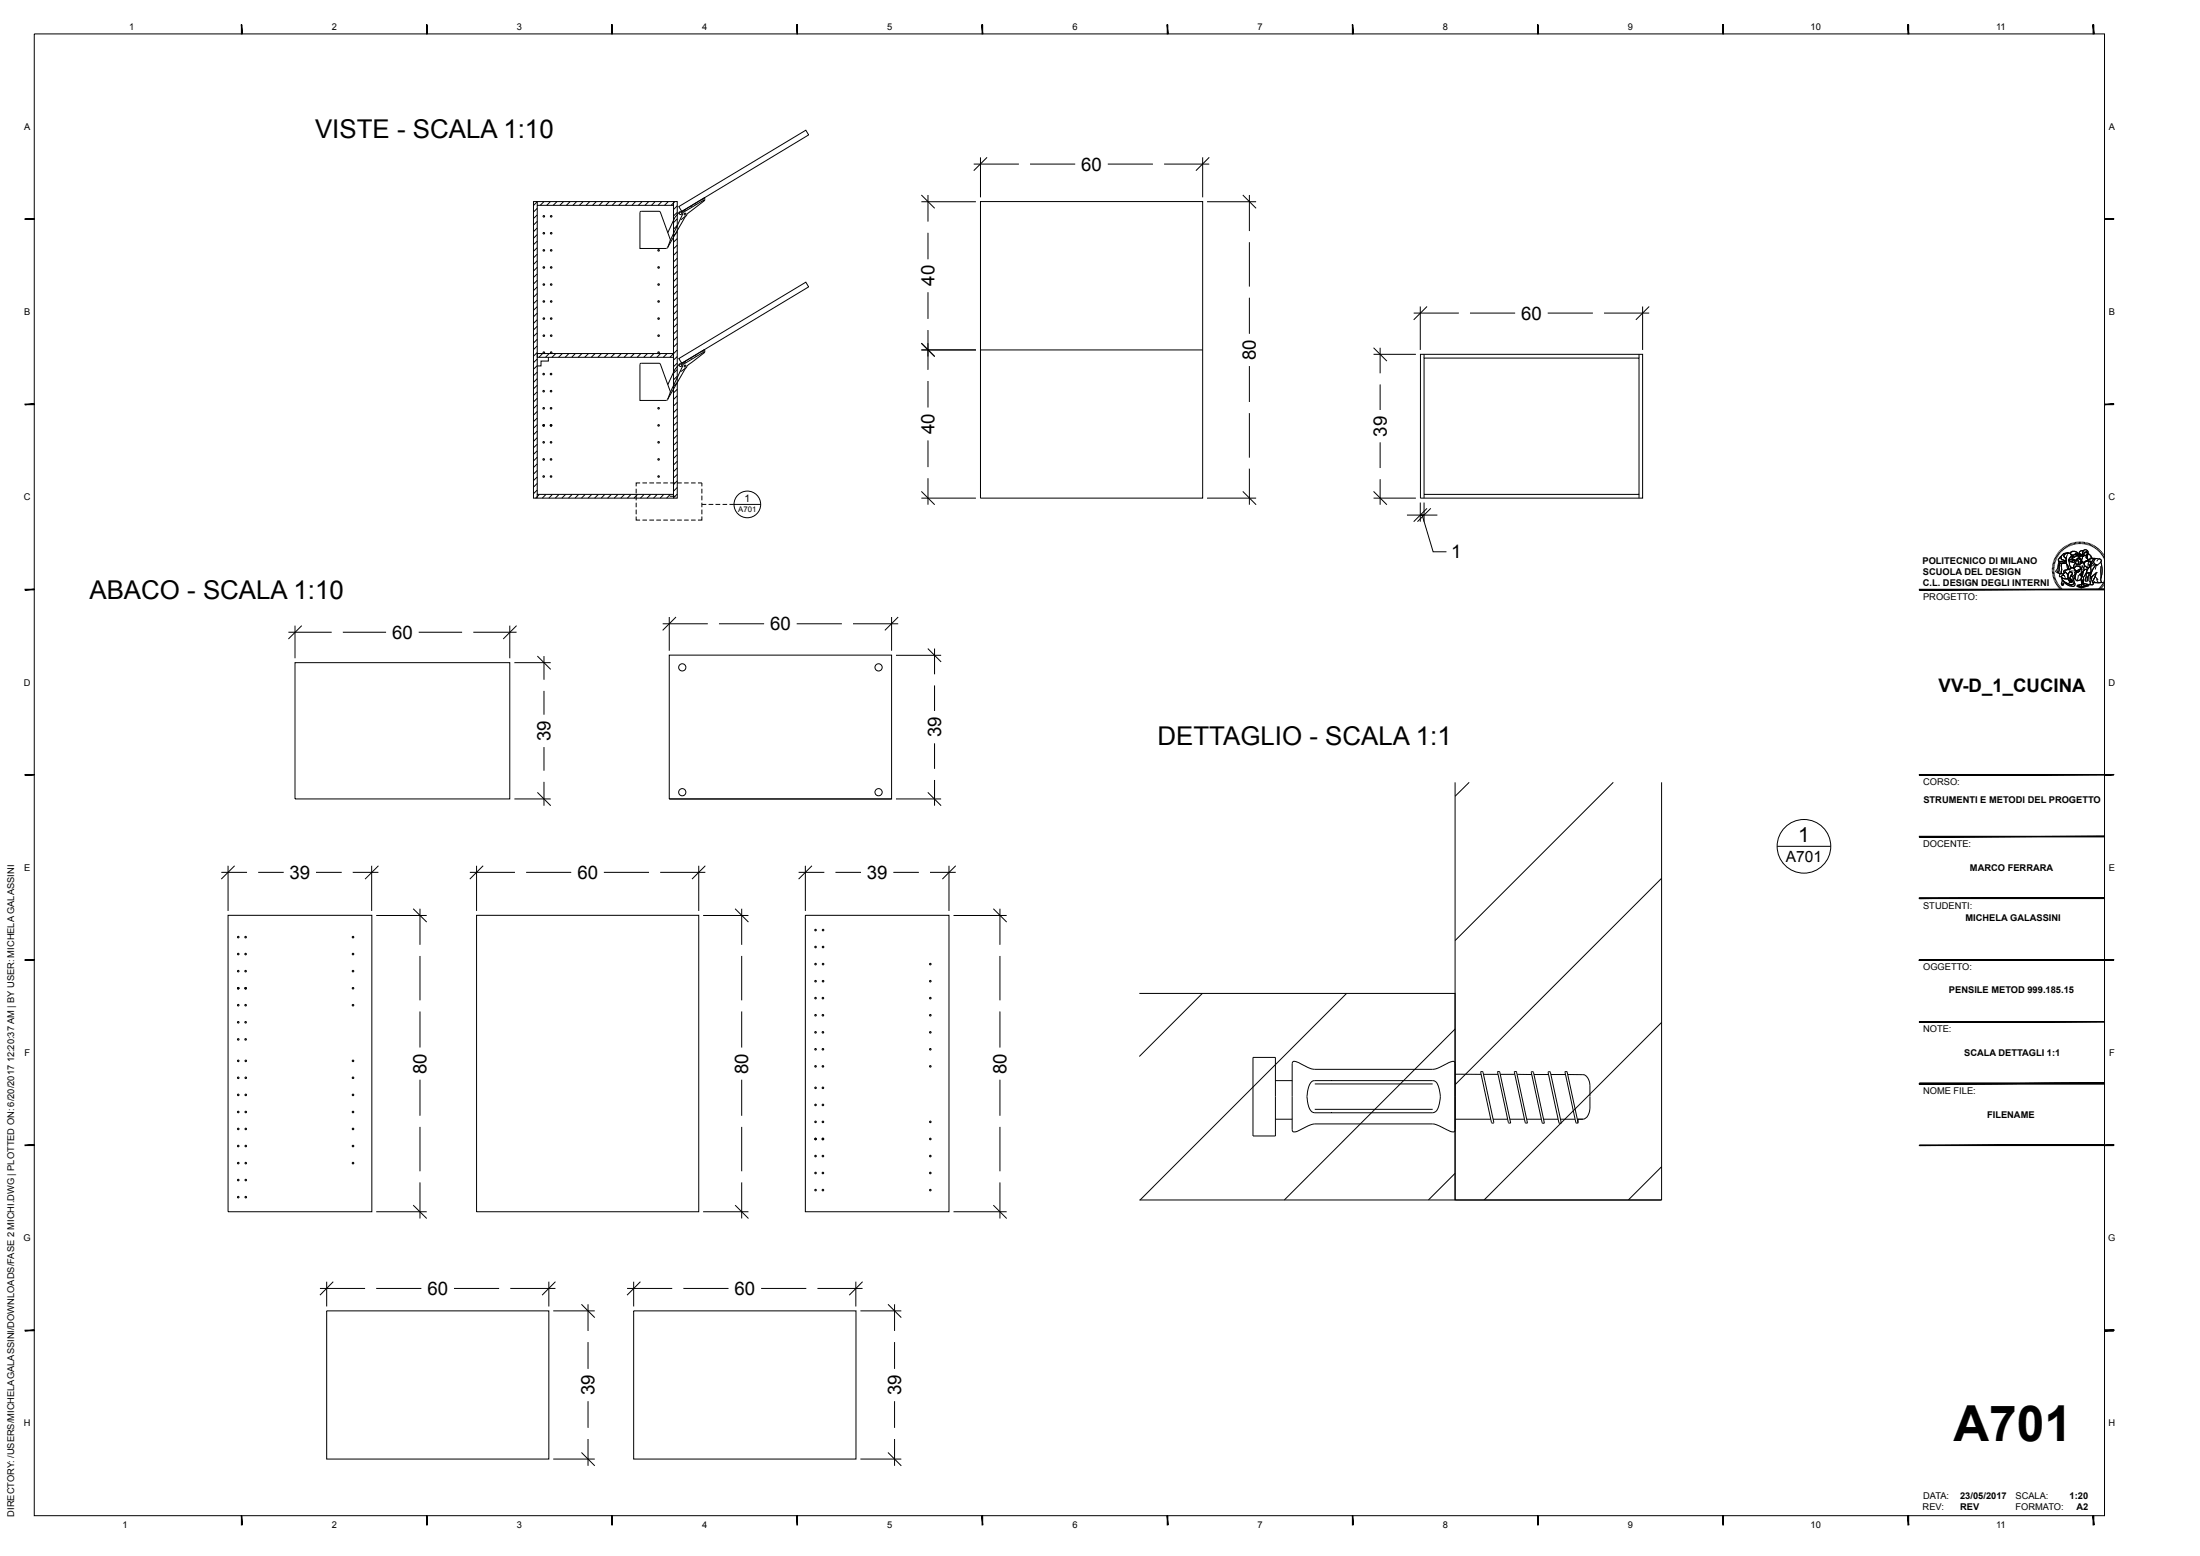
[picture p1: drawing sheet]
<svg xmlns="http://www.w3.org/2000/svg" width="594mm" height="420mm" viewBox="0 0 594 420" stroke-linecap="round" stroke-linejoin="round" font-family="sans-serif">
<g fill="none" stroke="#000" stroke-width=".27">
<path d="M9.2 9.2h559v399.9h-559zM144 54.4h38.9v80.1h-38.9zM145.1 55.4h36.7v78h-36.7zM145.1 56.2l-1.1 1M145.1 58l-1.1 1M145.1 59.7l-1.1 1.1M145.1 54.4v1M145.1 54.4l-1.1 1.1M146.9 54.4l-1 1M148.6 54.4l-1 1M150.4 54.4l-1 1M152.2 54.4l-1 1"/>
<path d="M153.9 54.4l-1 1M155.7 54.4l-1 1M157.5 54.4l-1.1 1M159.2 54.4l-1 1M161 54.4l-1 1M162.8 54.4l-1 1M164.5 54.4l-.9 1M166.3 54.4l-1 1M168.1 54.4l-1 1M169.8 54.4l-1 1M171.6 54.4l-1 1M173.4 54.4l-1 1"/>
<path d="M175.2 54.4l-1.1 1M176.9 54.4l-1 1M178.7 54.4l-1 1M180.4 54.4l-1 1M181.8 54.4v1M182.2 54.4l-1 1M182.9 55.6l-1.1 1M182.9 57.3l-1.1 1M182.9 59.1l-1.1 1M183.3 55.8l34.3-20.7 .7 1.3-34.2 20.7zM183.5 57.1l-1.3 1.6-1.9 4.1M183.8 59.2l1.3-.9-4.8 8.5"/>
<path d="M184.2 57.2l.1 .6-3.3 7.2M185.4 57.9l-.3 .5M190.2 53.4l.1 .5M190.2 53.4l-6.1 3.7h-.5M190.3 53.9l-5.7 3.4-.2-.2-.1 .1M190.3 53.9l-4.9 4M248.8 54.5h14.7M248.8 52.6l3.6 3.6M250.5 52.6v7.2M262.9 44.3h12.2M264.7 54.4h60v80.1h-60zM264.7 42.5v10.8"/>
<path d="M266.5 42.5l-3.6 3.6M278.1 44.3h12.2M299.1 44.3h12.2M314.3 44.3h12.2M324.7 42.5v10.8M325.9 54.5h13.3M326.5 42.5l-3.6 3.6M335.6 52.6l3.6 3.6M337.3 52.6v9.8M145.1 61.5l-1.1 1M145.1 63.3l-1.1 1M145.1 65.1l-1.1 1"/>
<path d="M145.1 66.9l-1.1 .9M145.1 68.6l-1.1 1M145.1 70.4l-1.1 1M145.1 72.1l-1.1 1.1M145.1 73.9l-1.1 1M145.1 75.7l-1.1 1M145.1 77.4l-1.1 1.1M145.1 79.2l-1.1 1M180.3 66.8l-.4 .2M181 64.7v.1M181 64.7l-2.9-7.6-5-.1-.3 .2v9.9h7.1M181 64.8l-.7 2"/>
<path d="M182.9 60.8l-1.1 1.1M182.9 62.6l-1.1 1M182.9 64.4l-1.1 1M182.9 66.2l-1.1 1M182.9 67.9l-1.1 1M182.9 69.7l-1.1 1M182.9 71.5l-1.1 1M182.9 73.2l-1.1 1M182.9 75l-1.1 1M182.9 76.8l-1.1 1M182.9 78.5l-1.1 1.1M250.5 62.8v7.2"/>
<path d="M250.5 78.9v7.2M337.3 65.4v12M145.1 95.4h36.7v1h-36.7zM145.1 81l-1.1 1M145.1 82.8l-1.1 .9M145.1 84.5l-1.1 1M145.1 86.3l-1.1 1M145.1 88.1l-1.1 1M145.1 89.8l-1.1 1M145.1 91.6l-1.1 1M145.1 93.4l-1.1 1M145.1 95.1l-1.1 1"/>
<path d="M145.1 96.9l-1.1 1M145.1 98.7l-1.1 1M146.5 95.4l-1 1M148.1 96.4v1.1h-2v1.3h-1M148.3 95.4l-1 1M150.1 95.4l-1.1 1M151.8 95.4l-1 1M153.6 95.4l-1 1M155.3 95.4l-.9 1M157.1 95.4l-1 1M158.9 95.4l-1 1M160.7 95.4l-1 1"/>
<path d="M162.4 95.4l-1 1M164.2 95.4l-1 1M166 95.4l-1 1M167.7 95.4l-1 1M169.5 95.4l-1 1M171.3 95.4l-1.1 1M173 95.4l-1 1M174.8 95.4l-1 1M176.6 95.4l-1 1M178.3 95.4l-.9 1M180.1 95.4l-1 1M182.9 94.5l-2 1.9"/>
<path d="M182.9 80.3l-1.1 1M182.9 82.1l-1.1 1M182.9 83.8l-1.1 1M182.9 85.6l-1.1 1M182.9 87.4l-1.1 1M182.9 89.2l-1.1 .9M182.9 90.9l-1.1 1M182.9 92.7l-1.1 1M182.9 96.2l-1.1 1M182.9 98l-1.1 1M182.9 99.7l-1.1 1.1M183.3 96.8l34.3-20.6 .7 1.2-34.2 20.7z"/>
<path d="M183.5 98.1l-1.3 1.6-1.9 4.1M184.2 98.2l.1 .7-3.3 7.1M184.4 98.1l-.1 .1M185.1 99.4l-1.1 .8-.3-.1M185.1 99.4l-4.8 8.3M185.4 98.9l-.3 .5M190.2 94.4l.1 .5M190.2 94.4l-6.1 3.7-.5 .1M190.3 94.9l-5.7 3.4-.2-.2M190.3 94.9l-4.9 4M248.8 94.5h14.7M248.8 92.6l3.6 3.6"/>
<path d="M250.5 89.1v10.7M264.7 94.5h60M337.3 80.4v9.7M337.3 98.8v9.7M370.9 95.6h11.4M370.9 93.9l3.6 3.6M372.6 93.9v6.9M381.7 84.5h12.2M383.5 82.7v11.8M383.5 95.6h60v38.9h-60zM384.5 96.7h58v36.7h-58zM384.5 95.6v1.1"/>
<path d="M385.3 82.7l-3.6 3.6M396.9 84.5h12.2M417.9 84.5h12.2M433.1 84.5h12.2M442.5 95.6v1.1M443.5 82.7v11.8M445.3 82.7l-3.6 3.6M145.1 100.4l-1.1 1M145.1 102.2l-1.1 1M145.1 104l-1.1 1M145.1 105.8l-1.1 .9M145.1 107.5l-1.1 1"/>
<path d="M145.1 109.3l-1.1 1M145.1 111.1l-1.1 1M145.1 112.8l-1.1 1M145.1 114.6l-1.1 1M145.1 116.3l-1.1 1.1M145.1 118.1l-1.1 1M145.1 119.9l-1.1 1M180.3 107.8l-.4 .3h-7.1v-9.7l.2-.3h4.9l.4 .2 2.7 7.4-.7 2.1M182.9 101.5l-1.1 1M182.9 103.3l-1.1 1M182.9 105.1l-1.1 1M182.9 106.8l-1.1 1"/>
<path d="M182.9 108.6l-1.1 1M182.9 110.4l-1.1 1M182.9 112.2l-1.1 .9M182.9 113.9l-1.1 1M182.9 115.7l-1.1 1M182.9 117.4l-1.1 1.1M182.9 119.2l-1.1 1M250.5 102.8v7.2M250.5 118.9v7.2M337.3 111.5v12M372.6 103.8v6.9M372.6 119.4v6.9"/>
<path d="M145.1 121.7l-1.1 1M145.1 123.4l-1.1 1M145.1 125.2l-1.1 1M145.1 127l-1.1 1M145.1 128.7l-1.1 1M145.1 130.5l-1.1 1M145.1 132.3l-1.1 1M145.1 133.4v1.1M145.6 133.4l-1 1.1M147.4 133.4l-1 1.1M149.2 133.4l-1 1.1M150.9 133.4l-1 1.1"/>
<path d="M152.7 133.4l-1 1.1M154.5 133.4l-1 1.1M156.2 133.4l-.9 1.1M158 133.4l-1 1.1M159.8 133.4l-1 1.1M161.6 133.4l-1.1 1.1M163.3 133.4l-1 1.1M165.1 133.4l-1 1.1M166.9 133.4l-1.1 1.1M168.6 133.4l-1 1.1M170.4 133.4l-1 1.1M171.8 139.4v1h1"/>
<path d="M171.8 131.9v1.3M171.8 133.8v1.3M171.8 135.7v1.2M171.8 137.6v1.2M172.1 133.4l-.9 1.1M172.8 130.4h-1v.9M173.5 130.4h1.2M173.9 133.4l-1 1.1M175.3 130.4h1.3M175.7 133.4l-1 1.1M177.2 130.4h1.3M177.4 133.4l-.9 1.1"/>
<path d="M179.1 130.4h1.2M179.2 133.4l-1 1.1M180.9 134h1.5M181 130.4h1.2M181 133.4l-1 1.1M181.8 133.4v1.1M182.8 130.4h1.3M182.9 121l-1.1 1M182.9 122.7l-1.1 1.1M182.9 124.5l-1.1 1M182.9 126.3l-1.1 1M182.9 128.1l-1.1 .9"/>
<path d="M182.9 129.8l-1.1 1M182.9 131.6l-1.1 1M182.9 133.4l-1.1 1.1M184.7 130.4h1.2M186.6 130.4h1.2M188.4 130.4h1.1v.9M189.5 139.4v1h-1.1M189.5 131.9v1.3M189.5 133.8v1.3M189.5 135.7v1.2M189.5 137.6v1.2M189.5 136.2h1.2"/>
<path d="M191.3 136.2h1.3M193.2 136.2h1.3M195.1 136.2h1.2M197 136.2h8.4M248.8 134.5h14.7M248.8 132.6l3.6 3.6M250.5 129.1v7.1M325.9 134.5h13.3M335.6 132.6l3.6 3.6M337.3 126.5v9.7M370.9 134.5h11.4M370.9 132.6l3.6 3.6"/>
<path d="M372.6 129.3v6.9M379.9 139h3.6M383.5 139h1h-1M383.5 135.6v5.2M384 139l2.9 9.9h3.6M384.5 133.4v1.1M384.5 135.6v5.2M384.5 139h3.6M385.3 137.2l-3.6 3.6M386.3 137.2l-3.6 3.6M442.5 133.4v1.1M173.5 140.4h1.2"/>
<path d="M175.3 140.4h1.3M177.2 140.4h1.3M179.1 140.4h1.2M181 140.4h1.2M182.8 140.4h1.3M184.7 140.4h1.2M186.6 140.4h1.2M554 153.5h.7M554 153.8h.7M554 153.1l.7 .1M554.1 152.7l.7 .1M554.1 152.4l.7 .1"/>
<path d="M554.2 152l.7 .2M554.3 151.7l.7 .2M554.4 151.4l.7 .2M554.5 151l.7 .3M554.7 150.7l.6 .3M554.7 154.1l-.7 .1M554.7 154.5h-.7M554.8 154.8l-.7 .1M554.8 155.1l-.7 .1M554.8 150.4l.6 .3M554.9 155.4l-.7 .2M554.9 155.8l-.6 .1"/>
<path d="M555 150l.6 .4M555.1 156.1l-.7 .2M555.1 156.3l-.6 .3M555.2 149.7l.6 .4M555.3 156.6l-.6 .3M555.4 149.4l.5 .4M555.4 156.9l-.6 .4M555.6 157.2l-.6 .4M555.6 149.2l.5 .4M555.7 157.5l-.6 .4M555.8 148.9l.5 .4M555.9 151.4l.7 .1a.88 .88 0 0 0 1.2-.1v.6a1.48 1.48 0 0 1-1.9-.4z"/>
<path d="M555.9 151.4l.1 .5M555.9 157.8l-.6 .4M556.1 151.9l-.3 .8-.2 1.3-.3 .5 .4 .2M556.1 148.6l.4 .5M556.1 158l-.5 .5M556.2 150.5l.3-.3a.74 .74 0 0 0 .1 .8 .74 .74 0 0 0 .7 .3l.5 .1a.78 .78 0 0 1-1.2 .1l-.4 .1a.42 .42 0 0 1-.4-.3 .42 .42 0 0 1 .2-.5zM556.3 152h.5l-.3 .7 .2 1.1-.1 1h-.2a.42 .42 0 0 1-.6-.4l.2-.7a1.87 1.87 0 0 1 .3-1.7zM556.3 152a1.47 1.47 0 0 0-.3 1.6l-.3 1.1 .8 .1M556.3 148.3l.5 .6M556.3 158.3l-.5 .5M556.5 150.2l-.2 .1a1 1 0 0 0-.4 1.1l.7 .1a.83 .83 0 0 0 1.2-.1M556.5 158.5l-.5 .5"/>
<path d="M556.6 155.6a.72 .72 0 0 0 .8 .6l1-.1M556.6 148.1l.4 .5M556.7 149.9a2.01 2.01 0 0 1 1.9-.6 .99 .99 0 0 0-1.3 1l.6 .3-.1 .8-.7-.2a.72 .72 0 0 1-.7-.5 .72 .72 0 0 1 .3-.8zM556.7 155.9l.7 .3 1-.1 .4 .7-.1 .3 .3-.2 .2 .3-.1-.5 .3 .4-.2-.5 .4 .3-.4-.6a.48 .48 0 0 1-.4-.4 .48 .48 0 0 1 .3-.4l.1-.1a.62 .62 0 0 1 .6 .8 .91 .91 0 0 1 .2 1.1 .91 .91 0 0 1-1.1 .5l-.1-.1a2.47 2.47 0 0 1-2.1-1.7zM556.7 155.9v.1a2.56 2.56 0 0 0 2.2 1.7l.6 .3M556.7 158.8l-.4 .5M556.8 152h1.1a1.73 1.73 0 0 1 .5 1.6l-.3 .2a.53 .53 0 0 0-.7 .2 .53 .53 0 0 0 0 .6 .48 .48 0 0 1-.6 .3 .48 .48 0 0 1-.3-.7v-1.5zM556.8 152.1l-.3 .6 .1 2.1M556.8 156.6l2 1.1a.81 .81 0 0 0 1.2-.5 .65 .65 0 0 1 .1 .9 .65 .65 0 0 1-.9 .1l-1.1-.4a.71 .71 0 0 0-1.1-.3l-.1 .2 .2 .1-.3 .2-.2-.5zM556.8 147.9l.5 .5M556.9 156.6l-.3 1.1a.28 .28 0 0 0 .2 .3 .28 .28 0 0 0 .3-.2l-.1-.1a.43 .43 0 0 1 .4-.4 .43 .43 0 0 1 .4 .3l.6 .4a1.45 1.45 0 0 0 1.8-.1l-.2-.7M557 159l-.5 .5"/>
<path d="M557 155h-.1a.52 .52 0 0 0-.8 .2l-.1 .3a.5 .5 0 0 0 .9-.2 .51 .51 0 0 1 .7 .5l.1 .1M557.1 154.9l.6-.5 .1 .2a.88 .88 0 0 1 .7 .8 .88 .88 0 0 1-.6 .9l-.5-.1a.68 .68 0 0 1-.8-.7l.6-.2zM557.1 147.7l.4 .5M557.2 159.2l-.4 .5M557.3 154.1l1.1-.5 .5 .1a.5 .5 0 0 1 .2-.4 .5 .5 0 0 1 .6 0l.3 .2a1.07 1.07 0 0 1 .5 1.3 1.07 1.07 0 0 1-1.2 .7v-.4a.3 .3 0 0 0 .3-.3 .3 .3 0 0 0-.3-.3l-.5-.1-.4 .7-.7-.7-.3 .2zM557.3 149.8a1.01 1.01 0 0 1 1.1-.6 1.01 1.01 0 0 1 .8 .9l-.3 .4a.99 .99 0 0 0-.2 1.5 .99 .99 0 0 0 .8 1.3h-.1a.49 .49 0 0 0-.7 .5 .4 .4 0 0 1-.3-.3 .4 .4 0 0 1 .1-.4l-.5-.9-.1-1.6-.6-.3zM557.4 147.5l.4 .6M557.5 159.4l-.4 .6M557.6 154.4l.8 .7M557.7 154.4l-.1 .1a.53 .53 0 0 0-.4 .3 .53 .53 0 0 0 0 .5M557.7 147.3l.4 .5M557.8 159.6l-.4 .6"/>
<path d="M557.9 152h-1.6a.52 .52 0 0 0-.6 .1 .52 .52 0 0 0-.1 .6l-.1 .8-.5 .7 .3 .3M558 152.3l.3 1.4M558 147.1l.4 .6M558 159.8l-.3 .6M558.3 149.6a2.94 2.94 0 0 0-.2 2.9l.4 .6a.4 .4 0 0 0-.1 .4 .4 .4 0 0 0 .3 .3l.2-.1a.42 .42 0 0 1 .6-.4 .99 .99 0 0 1-.8-1.3 1.12 1.12 0 0 1 .4-1.7 .76 .76 0 0 0 0-.8 .76 .76 0 0 0-.8-.3 1.37 1.37 0 0 0-1.8 1.6l1.3 .6M558.3 159.9l-.3 .6M558.4 146.9l.3 .6M558.4 153.6l-.3 .2a.53 .53 0 0 0-.7 .2 .53 .53 0 0 0 0 .6M558.6 149.3a.96 .96 0 0 0-1.3 1l.5 .3M558.7 146.8l.2 .6M558.8 154.4a.46 .46 0 0 1 .5 .1 .46 .46 0 0 1 .1 .5l-.3 .5a.5 .5 0 0 0-.2 .5 .5 .5 0 0 0 .4 .4l.3 .4-.4-.2 .3 .5-.4-.4 .1 .5-.2-.3-.3 .2 .1-.2a1.86 1.86 0 0 1 0-2.5zM558.8 154.4a.46 .46 0 0 1 .5 .1 .46 .46 0 0 1 .1 .5l-.3 .5a.5 .5 0 0 0-.2 .5 .5 .5 0 0 0 .4 .4l.3 .4-.4-.2 .3 .5-.4-.4 .1 .5-.2-.3-.3 .2 .1-.2a1.72 1.72 0 0 1 0-2.5z"/>
<path d="M558.8 151.1l.7-.3 .3 .3a.32 .32 0 0 0-.3 .2 .32 .32 0 0 0 .1 .4 .53 .53 0 0 1-.6 0 .53 .53 0 0 1-.2-.6zM558.8 150.6l.9-.4-.1 .6-1.1 .5zM558.8 151.1a.57 .57 0 0 0 .8 .6M558.9 149.4a1.16 1.16 0 0 1 1.1-.6 1.16 1.16 0 0 1 1 .8h-.3a.43 .43 0 0 0-.7 .2l-.8-.1M559 146.7l.2 .6M559.1 149.1a1.3 1.3 0 0 1 1.9 .4l-.1 .2-.5-.3a.77 .77 0 0 1-.8 .4 .77 .77 0 0 1-.6-.6zM559.2 149.7l.5 .2 .7-.5 .3 .2-.2 .6-.4 .2-.4-.2-.6 .1zM559.3 146.5l.2 .7M559.5 153.3a1.29 1.29 0 0 1 .8 1.8l-.2 .1M559.5 151.1l.9 .1-.6 .6-.3-.2zM559.5 155.5l.3 .7a.9 .9 0 0 1 .2 1.1 .9 .9 0 0 1-1 .5M559.6 150.8l.2 .3"/>
<path d="M559.7 150.6l-.1 .2-1.1 .5M559.7 154.1l-.8 .2M559.7 146.4l.1 .7M559.7 150.3l-.3 .5M559.8 153.8l.8 .4M559.9 151.1l.5 .1-.3 .1-.1 .4h-.4a.31 .31 0 0 1-.1-.5 .31 .31 0 0 1 .5 0h-.2M560 154.2a.71 .71 0 0 1 .1 1 .71 .71 0 0 1-.9 .2M560 153.5a.89 .89 0 0 1 1.5-.5l.4 .4v.3l-1.4 .4 .6 .4 .8-.9-.2-.6-1.1-.2-.6 .7-.1-.1 .2-1.1 .2-.2 1.3 .2 .5-.4v-.3l.7 .1-.1 .5a.62 .62 0 0 1-.1 1l.1 .8-.2 .4-.5 .1-.2 .6h-.3l.5 .2v.4l.2-.3-.3 1.2-.2-.1a.86 .86 0 0 1-1.3-.1l-.4-.3 .3-.6 .3-1.1M560 153.2l.6-.5 1 .3 .4 .6-1.1 .4a.36 .36 0 0 1-.4 .2 .36 .36 0 0 1-.2-.4zM560 146.4l.2 .6M560 156.1l.9 .6M560.2 150.2l.1 .1"/>
<path d="M560.3 149.7l.2 .2M560.3 155.5l.1 .9M560.3 152.1a1.2 1.2 0 0 0-.4 1.3M560.4 146.3l.1 .6M560.4 149.8l-.1 .1M560.5 154.1l1.1-.5a.6 .6 0 0 1-.4 .7 .6 .6 0 0 1-.7-.2zM560.5 154.9l-.3 .9-.4 .5M560.7 150l.9-.2 .1 .2a.52 .52 0 0 1-.8 0zM560.7 149.6l-.2 .6-.4 .2-.4-.2-.5 .1M560.7 146.2l.1 .7M560.9 158l1.9-.5 1.2 .3-2.1 .6zM560.9 158l1 .4v.2l-1.1-.3z"/>
<path d="M560.9 158a5.7 5.7 0 0 1 3.1-.2l-2.1 .6zM560.9 150.7a.97 .97 0 0 1 1 .3 .97 .97 0 0 1 .1 1l-.3-.3a.53 .53 0 0 0 0-.8 .53 .53 0 0 0-.8 .1l.2 .5a.46 .46 0 0 1 0 .7 .46 .46 0 0 1-.7 0 .46 .46 0 0 1 .2-.7zM561.1 146.2v.7M561.1 150.7a.79 .79 0 0 1 .8 .7 .79 .79 0 0 1-.6 .9l-.2-.1-.2-1.2zM561.1 155.2l-.2 1.5 1-.2M561.1 149.8a.39 .39 0 0 1 .6-.3 .39 .39 0 0 1 .1 .6h-.1M561.1 154.3h.1M561.2 149.5a.43 .43 0 0 1 .6 0 .43 .43 0 0 1 0 .6l-.2-.3h-.5zM561.2 153.9l.2 .1M561.3 154.2h.1M561.3 154h.1M561.4 150.9l-.2 .2"/>
<path d="M561.4 146.2v.7M561.5 155.1h.3l.2-.6 .5-.1-.5 1.3v-.4zM561.5 149.9l-.4-.1-.2 .2a.45 .45 0 0 0 .4 .3 .45 .45 0 0 0 .4-.4l-.2-.1 .1 .2M561.5 152.3l.1 .7M561.6 153.7l-.1 .3a.48 .48 0 0 1-.4 .4 .48 .48 0 0 1-.5-.3M561.6 150.8l.3 .3-.2 .1M561.8 151a.47 .47 0 0 0-.8-.2 .47 .47 0 0 0 .1 .7v.2a.42 .42 0 0 1-.1 .5 .42 .42 0 0 1-.6-.1 .42 .42 0 0 1 .1-.5l.1-.5a.82 .82 0 0 1 1.2-.3 .82 .82 0 0 1 .2 1.2l-.2-.3M561.8 146.2v.7M561.9 151.3l-.2 .1M561.9 151.1v.5h-.8M561.9 152l-.8 .3M561.9 158.4l2.1-.6v.3l-2.1 .6z"/>
<path d="M561.9 158.4v.2M562 150l.2-.1 .1 .4-.3 .9M562 155.1v.6l.2-.3M562.1 149.6l.1 .4M562.1 151.6l-.1-.5 .3-.8-.3-.5a.6 .6 0 0 1-.6-.7 .6 .6 0 0 1 .8-.5h.3l-.2 .8 .1 .8 .2-.5a.39 .39 0 0 0 .3 .3 .39 .39 0 0 0 .5-.1l-.1 .7 .2-.2 .4 .7-1.1 .7M562.2 146.2l-.1 .7M562.2 154.9l-.1 .2-.1-.2M562.2 152.6l-.1 1.3M562.2 151.8l.5 .2M562.3 156.6l.2-.1 .1 1.2-.3-.7-.3 .7zM562.3 153.7l-.3 .5v.3M562.5 154.4l-.5 .1-.2 .6h-.3l.5 .2"/>
<path d="M562.5 152.6l-.5 .9M562.5 148.6a.81 .81 0 0 1 1.1 .1 .81 .81 0 0 1 0 1.1v.5l-.3 .3 .3-1.4a.5 .5 0 0 0-.7-.2 .5 .5 0 0 0-.3 .6l-.2 .6-.1-.8zM562.5 146.2l-.1 .7M562.5 148.6l-.5 .1a.6 .6 0 0 0-.6 .7M562.6 149.7a.38 .38 0 0 0 .3 .3 .38 .38 0 0 0 .4-.1M562.8 151.8a1.41 1.41 0 0 1 2 .1 1.7 1.7 0 0 1-1.4 1.3v-.1a1.17 1.17 0 0 1-.6-1.3zM562.8 149.1l.6-.2 .2 .5-.2 .5a.4 .4 0 0 1-.5 .1 .4 .4 0 0 1-.3-.4zM562.8 153.7l.8-.1-.4 1.3-.7 .9 .1 .7-.3 .1-.3 .6a2.53 2.53 0 0 1 .3-2.2zM562.8 149.4h.2M562.8 153.8l-.5 1.3a2.35 2.35 0 0 0-.3 2.1l.5-.6 .2 1.3-.4-.9-.4 1.1 .2-.9M562.8 146.3v.6M562.9 149.8l.1 .1"/>
<path d="M562.9 152.7l-.3 .6 .1 .4 1.1-.2 .4-.5M562.9 149.4v.1M562.9 149.7l.1 .1M563.2 149.6h.2M563.2 146.4l-.1 .6M563.3 154.7l.8-.1-.2 .9a1.1 1.1 0 0 0-.2 1.2h-.7zM563.3 149.6v.1M563.5 150.4l.4 .7M563.5 152.9h.1M563.6 146.4l-.2 .7M563.6 151.2l1.1-.4 .8-.1-.7 1-1.2-.4zM563.6 153.6l-.4 1.3-.7 .9v.9"/>
<path d="M563.7 152.8l-.3 .1M563.7 149.4l.6 .4 .6 .9-.9 .3a.73 .73 0 0 1-.3-1.3zM563.7 149.4l.6 .4 .4 .6M563.7 153.1v.1M563.9 146.5l-.2 .7M564 157.8v.3l-2 .6-1.1-.4v-.3M564.1 154.6l-.2 .9a1.1 1.1 0 0 0-.2 1.2h-.7l.3-2M564.2 146.6l-.2 .6M564.3 152.7h.3l-.1 1.9-1.2 .1a2.2 2.2 0 0 1 .9-1.7zM564.3 152.5l-.1 .3M564.3 151.5l.5 .4M564.4 150.3l.5 .4"/>
<path d="M564.5 154.6l-1.2 .1M564.5 155.9l-.1 .3 .2 .1M564.6 152.7v.1a5.1 5.1 0 0 1-.7 3l.3 1.2 .2 .2M564.6 146.7l-.3 .7M564.7 155.7l1.2-1-.4 1.3a1.17 1.17 0 0 0-.4 1.4 .41 .41 0 0 1-.3 .4 .41 .41 0 0 1-.5-.3zM564.8 151.7a1 1 0 0 1 1-.9l.7 .1a.56 .56 0 0 1 .8 .2 .56 .56 0 0 1-.3 .8 1.2 1.2 0 0 1-1.1 .7 1.2 1.2 0 0 1-1.1-.7M564.8 151.9l-.4 .6a.84 .84 0 0 1-1.2 .6 .84 .84 0 0 1-.3-1.3l.5-.3h.4l.2 .1-.2 .5a.27 .27 0 0 0 0 .4 .27 .27 0 0 0 .4-.1 .71 .71 0 0 0 0-.9 .71 .71 0 0 0-.9-.1l-.5 .4-.1 .4M564.9 153.5v.5M564.9 146.9l-.3 .6M565.2 159.9l.3 .6M565.2 147.1l-.3 .6M565.3 152.6l-.9 .1"/>
<path d="M565.3 156.9l.6 .4M565.4 159.7l.4 .6M565.6 150.7l-1.4 .2-.6 .4M565.6 147.2l-.4 .6M565.7 150.9l.4-.1 .4 .1a.53 .53 0 0 1 .7 .1 .53 .53 0 0 1 0 .7l.3 1.6v1.7a1.99 1.99 0 0 0 0 2.2h-2.5l.9-2.5-1.5 1.4a6.3 6.3 0 0 1 1.4-3.5l.4-.1a.91 .91 0 0 1-.8-.6 .91 .91 0 0 1 .3-1zM565.7 155.7l.8 .8M565.7 159.5l.4 .6M565.8 152.6a6.3 6.3 0 0 0-1.4 3.5l1.5-1.4 .5-.1M565.8 150.8a.93 .93 0 0 0-.5 1 .93 .93 0 0 0 .9 .7M565.8 147.4l-.3 .6M565.9 154.7l-.4 1.3a1.17 1.17 0 0 0-.4 1.4 .37 .37 0 0 1-.4 .5 .37 .37 0 0 1-.3-.5l.4-1.7M566 159.4l.4 .5"/>
<path d="M566 152.7l-.3 1M566.1 156.1a.95 .95 0 0 0 .7 1.2M566.1 147.6l-.4 .6M566.2 159.1l.5 .5M566.4 151.2l-.3 .3M566.4 147.8l-.4 .5M566.4 158.9l.5 .5M566.7 148.1l-.5 .5M566.7 158.7l.5 .4M566.9 158.5l.5 .4M566.9 148.3l-.4 .5M567.1 158.2l.5 .4"/>
<path d="M567.2 152.8v3.3M567.2 148.6l-.5 .4M567.2 151.7a8 8 0 0 1 0 4.8l.3 .7h-2.5M567.3 158l.6 .3M567.5 148.8l-.6 .5M567.5 157.7l.5 .3M567.7 149.1l-.5 .4M567.7 157.4l.6 .3M567.8 157.1l.6 .3M567.9 149.4l-.6 .4M568 156.8l.6 .3M568.1 149.7l-.6 .3"/>
<path d="M568.1 156.5l.6 .3M568.2 156.2l.7 .2M568.3 150l-.6 .3M568.3 155.9l.7 .2M568.4 155.6l.7 .2M568.5 150.3l-.7 .3M568.5 155.3l.7 .1M568.6 155l.6 .1M568.6 150.6l-.6 .3M568.6 154.7h.7M568.6 154.1h.7M568.6 153.7h.7"/>
<path d="M568.6 154.3l.7 .1M568.8 150.9l-.7 .3M568.9 151.3l-.6 .2M569 151.6l-.7 .2M569.1 151.9l-.7 .2M569.2 152.3l-.7 .2M569.2 152.7h-.6M569.3 153l-.7 .1M569.3 153.4h-.7M77.9 170.7h11.7M79.7 178.9h57.9v36.8h-57.9zM79.7 168.9v8.8"/>
<path d="M81.5 168.9l-3.6 3.6M92.6 170.7h11.6M113.1 170.7h11.7M127.8 170.7h11.7M137.6 168.9v8.8M138.9 178.9h9.8M139.5 168.9l-3.6 3.6M145.1 177.1l3.6 3.6M146.9 177.1v6.4M178.9 168.4h12.2M180.7 176.8h60v38.9h-60zM180.7 166.6v9.1"/>
<path d="M182.5 166.6l-3.6 3.5M194.1 168.4h12.2M215.1 168.4h12.2M230.3 168.4h12.2M240.7 166.6v9.1M241.9 176.9h12.2M242.5 166.6l-3.6 3.5M250.5 175.1l3.6 3.6M252.3 175.1v6.9M558.6 160.1l-.3 .6M558.9 160.2l-.3 .7M559.2 160.4l-.3 .6"/>
<path d="M559.5 160.5l-.2 .6M559.8 160.6l-.2 .6M560.1 160.7l-.1 .6M560.4 160.7l-.1 .7M560.8 160.8l-.1 .6M561.1 160.8l-.1 .7M561.4 160.8v.7M561.7 160.8v.7M562.1 160.8v.7M562.4 160.8l.1 .7M562.7 160.8l.1 .6M563 160.7l.2 .6"/>
<path d="M563.4 160.6l.1 .7M563.6 160.5l.3 .7M564 160.4l.2 .7M564.3 160.3l.2 .7M564.6 160.2l.3 .6M564.9 160l.3 .6M146.9 186.5v6.4M252.3 185v6.9M138.9 215.7h9.8M145.1 213.9l3.6 3.6M146.9 201.6v6.4M146.9 211v6.5"/>
<path d="M180.7 215.7h60M241.9 215.7h12.2M250.5 213.9l3.6 3.6M252.3 200.6v6.9M252.3 210.5v7M392.9 211.2v112.7h55.7M396.7 211.2l-3.8 3.7M435.6 211.2l-42.7 42.7M448.6 211.2v112.7M59.8 235.5h6.9M61.6 233.7v12.2M63.4 233.7l-3.6 3.6"/>
<path d="M69.7 235.5h6.9M85.3 235.5h7M95.2 235.5h7M100.4 233.7v12.2M102.2 233.7l-3.6 3.6M126.9 235.5h12.1M128.7 233.7v12.2M130.5 233.7l-3.6 3.6M142 235.5h12.2M163 235.5h12.2M178.2 235.5h12.2M188.7 233.7v12.2"/>
<path d="M190.4 233.7l-3.6 3.6M215.6 235.5h7M217.4 233.7v12.2M219.2 233.7l-3.6 3.6M225.6 235.5h6.9M241.2 235.5h6.9M251.1 235.5h6.9M256.2 233.7v12.2M258 233.7l-3.6 3.6M448.6 237.1l-55.7 55.7M479.8 228.4h14.5M61.6 247.1h38.8v80h-38.8z"/>
<path d="M101.6 247.1h13.6M111.6 245.3l3.6 3.6M113.4 245.3v9.7M113.4 258v12M128.7 247.1h60v80h-60zM189.8 247.1h12.3M198.5 245.3l3.6 3.6M200.3 245.3v9.7M200.3 258v12M217.4 247.1h38.8v80h-38.8zM257.5 247.1h14.3M268.2 245.3l3.6 3.6"/>
<path d="M270 245.3v9.7M270 258v12M113.4 273v9.8M200.3 273v9.8M270 273v9.8M307.6 268.2h85.3v55.7M324.6 268.2l-17 17M363.6 268.2l-55.8 55.7M392.9 277.8l-46.1 46.1M448.6 276l-47.9 47.9M113.4 291.4v9.8M200.3 291.4v9.8"/>
<path d="M270 291.4v9.8M338.3 285.4h6.1v21.2h-6.1zM344.4 291.7h4.5M349.1 286.6l.5-.1 .7 .2 3.3 1.6 1.4 .3h31.8l1.3-.3 4.1-1.8a.54 .54 0 0 1 .7 .6v17.8l-.2 .5h-1.2l-2.9-1.5-1.8-.5h-31.8l-1.4 .3-3.7 1.8a.66 .66 0 0 1-1-.6v-17.8zM353.9 292.2l.7-.5h.4h31.8a1.67 1.67 0 0 1 1.6 1.6 7.3 7.3 0 0 1-.9 6.8l-.7 .3h-31.8a2.33 2.33 0 0 1-1.8-2.4 8.1 8.1 0 0 1 .7-5.8zM355 299.4h31.8M355 292.6h31.8M392.9 290h7M399.8 289.3l.6 .1 2.8 13.7-.5-.1zM400.5 290h4M404.3 289.3l.6 .1 3 13.6-.3 .2-.3-.2zM405.1 290h3.9"/>
<path d="M408.9 289.3h.6l2.8 13.8-.5-.1zM409.6 290h4M413.4 289.4h.6l3 13.6-.3 .2-.3-.2zM414.2 290h3.9M418 289.4h.6l2.8 13.8-.5-.2zM418.7 290h4M422.6 289.3l.5 .1 2.9 13.7-.5-.1zM423.3 290l4.1 .1a2.77 2.77 0 0 1 1.9 2.9v3M429.3 296.1v3a2.88 2.88 0 0 1-1.9 3M113.4 304.2v12M113.4 319.2v9.7M200.3 304.2v12"/>
<path d="M200.3 319.2v9.7M270 304.2v12M270 319.2v9.7M344.4 302.1h4.5M392.9 316.7l-7.2 7.2M392.9 302.1h9.6M403.1 302.1h4M407.6 302.1h4M412.2 302.1h4M416.8 302.1h3.9M421.3 302.1h4M425.9 302.1h1.5"/>
<path d="M427.4 302.1h-1.3v.9M448.6 314.9l-8.9 9M101.6 327.1h13.6M111.6 325.3l3.6 3.6M189.8 327.1h12.3M198.5 325.3l3.6 3.6M257.5 327.1h14.3M268.2 325.3l3.6 3.6M307.6 323.9h141M86.4 347.8h12.2M88.2 353.8h60v40h-60zM88.2 346v6.6"/>
<path d="M90 346l-3.6 3.6M101.6 347.8h12.2M122.6 347.8h12.2M137.8 347.8h12.2M148.2 346v6.6M149.4 353.8h11.2M150 346l-3.6 3.6M157 352.1l3.6 3.6M158.8 352.1v7.2M169.3 347.8h12.2M171.1 353.8h60v40h-60zM171.1 346v6.6"/>
<path d="M172.9 346l-3.6 3.6M184.5 347.8h12.2M205.5 347.8h12.2M220.7 347.8h12.2M231.1 346v6.6M232.3 353.8h11.1M232.9 346l-3.6 3.6M239.8 352.1l3.6 3.6M241.5 352.1v7.2M158.8 362.3v7.2M158.8 378.2v7.2M241.5 362.3v7.2"/>
<path d="M241.5 378.2v7.2M149.4 393.8h11.2M157 392.1l3.6 3.6M158.8 388.4v7.3M232.3 393.8h11.1M239.8 392.1l3.6 3.6M241.5 388.4v7.3"/>
<circle cx="146.8" cy="58.4" r=".21"/>
<circle cx="148.8" cy="58.4" r=".21"/>
<circle cx="183.7" cy="57.6" r=".34"/>
<circle cx="184.8" cy="56.8" r=".04"/>
<circle cx="185" cy="57.8" r=".25"/>
<circle cx="185" cy="56.7" r=".08"/>
<circle cx="186.7" cy="55.7" r=".04"/>
<circle cx="187.9" cy="55.1" r=".04"/>
<circle cx="189.5" cy="53.9" r=".04"/>
<circle cx="189.9" cy="53.9" r=".04"/>
<circle cx="146.8" cy="72.2" r=".21"/>
<circle cx="146.8" cy="76.8" r=".21"/>
<circle cx="146.8" cy="67.6" r=".21"/>
<circle cx="146.8" cy="63" r=".21"/>
<circle cx="148.8" cy="67.6" r=".21"/>
<circle cx="148.8" cy="76.8" r=".21"/>
<circle cx="148.8" cy="72.2" r=".21"/>
<circle cx="148.8" cy="63" r=".21"/>
<circle cx="177.8" cy="67.6" r=".21"/>
<circle cx="177.8" cy="72.2" r=".21"/>
<circle cx="177.8" cy="76.8" r=".21"/>
<circle cx="146.8" cy="90.6" r=".21"/>
<circle cx="146.8" cy="86" r=".21"/>
<circle cx="146.8" cy="95.2" r=".21"/>
<circle cx="146.8" cy="81.4" r=".21"/>
<circle cx="148.8" cy="90.6" r=".21"/>
<circle cx="148.8" cy="86" r=".21"/>
<circle cx="148.8" cy="81.4" r=".21"/>
<circle cx="148.8" cy="95.2" r=".21"/>
<circle cx="177.8" cy="86" r=".21"/>
<circle cx="177.8" cy="90.6" r=".21"/>
<circle cx="177.8" cy="95.2" r=".21"/>
<circle cx="177.8" cy="81.4" r=".21"/>
<circle cx="183.7" cy="98.6" r=".34"/>
<circle cx="184.8" cy="97.8" r=".04"/>
<circle cx="185" cy="98.8" r=".25"/>
<circle cx="185" cy="97.7" r=".08"/>
<circle cx="186.7" cy="96.7" r=".04"/>
<circle cx="187.9" cy="96.1" r=".04"/>
<circle cx="189.5" cy="95" r=".04"/>
<circle cx="189.9" cy="94.9" r=".04"/>
<circle cx="146.8" cy="110.2" r=".21"/>
<circle cx="146.8" cy="119.4" r=".21"/>
<circle cx="146.8" cy="101" r=".21"/>
<circle cx="146.8" cy="114.8" r=".21"/>
<circle cx="146.8" cy="105.6" r=".21"/>
<circle cx="148.8" cy="101" r=".21"/>
<circle cx="148.8" cy="110.2" r=".21"/>
<circle cx="148.8" cy="114.8" r=".21"/>
<circle cx="148.8" cy="119.4" r=".21"/>
<circle cx="148.8" cy="105.6" r=".21"/>
<circle cx="177.8" cy="119.4" r=".21"/>
<circle cx="177.8" cy="110.2" r=".21"/>
<circle cx="177.8" cy="114.8" r=".21"/>
<circle cx="146.8" cy="128.6" r=".21"/>
<circle cx="146.8" cy="124" r=".21"/>
<circle cx="148.8" cy="124" r=".21"/>
<circle cx="148.8" cy="128.6" r=".21"/>
<circle cx="177.8" cy="124" r=".21"/>
<circle cx="177.8" cy="128.6" r=".21"/>
<circle cx="201.8" cy="136.2" r="3.6"/>
<circle cx="184.2" cy="180.1" r=".97"/>
<circle cx="237.2" cy="180.1" r=".97"/>
<circle cx="184.2" cy="213.8" r=".97"/>
<circle cx="237.2" cy="213.8" r=".97"/>
<circle cx="487.1" cy="228.4" r="7.2"/>
<circle cx="64.3" cy="253" r=".21"/>
<circle cx="64.3" cy="257.5" r=".21"/>
<circle cx="66.3" cy="253" r=".21"/>
<circle cx="66.3" cy="257.5" r=".21"/>
<circle cx="95.3" cy="257.5" r=".21"/>
<circle cx="95.3" cy="253" r=".21"/>
<circle cx="220.2" cy="251" r=".21"/>
<circle cx="220.2" cy="255.6" r=".21"/>
<circle cx="222.2" cy="251" r=".21"/>
<circle cx="222.2" cy="255.6" r=".21"/>
<circle cx="64.3" cy="266.8" r=".21"/>
<circle cx="64.3" cy="262.1" r=".21"/>
<circle cx="64.3" cy="271.3" r=".21"/>
<circle cx="64.3" cy="275.9" r=".21"/>
<circle cx="66.3" cy="266.8" r=".21"/>
<circle cx="66.3" cy="262.1" r=".21"/>
<circle cx="66.3" cy="271.3" r=".21"/>
<circle cx="66.3" cy="275.9" r=".21"/>
<circle cx="95.3" cy="271.3" r=".21"/>
<circle cx="95.3" cy="266.8" r=".21"/>
<circle cx="95.3" cy="262.1" r=".21"/>
<circle cx="220.2" cy="260.2" r=".21"/>
<circle cx="220.2" cy="274" r=".21"/>
<circle cx="220.2" cy="269.4" r=".21"/>
<circle cx="220.2" cy="278.6" r=".21"/>
<circle cx="220.2" cy="264.8" r=".21"/>
<circle cx="222.2" cy="278.6" r=".21"/>
<circle cx="222.2" cy="269.4" r=".21"/>
<circle cx="222.2" cy="274" r=".21"/>
<circle cx="222.2" cy="260.2" r=".21"/>
<circle cx="222.2" cy="264.8" r=".21"/>
<circle cx="251.2" cy="264.8" r=".21"/>
<circle cx="251.2" cy="269.4" r=".21"/>
<circle cx="251.2" cy="260.2" r=".21"/>
<circle cx="251.2" cy="278.6" r=".21"/>
<circle cx="251.2" cy="274" r=".21"/>
<circle cx="64.3" cy="286.4" r=".21"/>
<circle cx="64.3" cy="280.6" r=".21"/>
<circle cx="64.3" cy="290.9" r=".21"/>
<circle cx="64.3" cy="295.5" r=".21"/>
<circle cx="66.3" cy="280.6" r=".21"/>
<circle cx="66.4" cy="286.4" r=".21"/>
<circle cx="66.4" cy="295.5" r=".21"/>
<circle cx="66.4" cy="290.9" r=".21"/>
<circle cx="95.3" cy="286.4" r=".21"/>
<circle cx="95.3" cy="290.9" r=".21"/>
<circle cx="95.3" cy="295.5" r=".21"/>
<circle cx="220.2" cy="287.8" r=".21"/>
<circle cx="220.2" cy="293.6" r=".21"/>
<circle cx="220.2" cy="283.2" r=".21"/>
<circle cx="220.2" cy="298.2" r=".21"/>
<circle cx="222.2" cy="287.8" r=".21"/>
<circle cx="222.2" cy="293.6" r=".21"/>
<circle cx="222.2" cy="298.2" r=".21"/>
<circle cx="222.2" cy="283.2" r=".21"/>
<circle cx="251.2" cy="287.8" r=".21"/>
<circle cx="251.2" cy="283.2" r=".21"/>
<circle cx="64.3" cy="309.3" r=".21"/>
<circle cx="64.3" cy="300.2" r=".21"/>
<circle cx="64.3" cy="318.5" r=".21"/>
<circle cx="64.3" cy="304.7" r=".21"/>
<circle cx="64.3" cy="314" r=".21"/>
<circle cx="66.4" cy="304.7" r=".21"/>
<circle cx="66.4" cy="300.2" r=".21"/>
<circle cx="66.4" cy="309.3" r=".21"/>
<circle cx="66.4" cy="318.5" r=".21"/>
<circle cx="66.4" cy="314" r=".21"/>
<circle cx="95.3" cy="304.7" r=".21"/>
<circle cx="95.3" cy="300.2" r=".21"/>
<circle cx="95.3" cy="309.3" r=".21"/>
<circle cx="95.3" cy="314" r=".21"/>
<circle cx="220.2" cy="302.8" r=".21"/>
<circle cx="220.2" cy="312" r=".21"/>
<circle cx="220.2" cy="316.6" r=".21"/>
<circle cx="220.2" cy="307.4" r=".21"/>
<circle cx="222.2" cy="307.4" r=".21"/>
<circle cx="222.2" cy="312" r=".21"/>
<circle cx="222.2" cy="302.8" r=".21"/>
<circle cx="222.2" cy="316.6" r=".21"/>
<circle cx="251.2" cy="312" r=".21"/>
<circle cx="251.2" cy="316.6" r=".21"/>
<circle cx="251.2" cy="302.8" r=".21"/>
<circle cx="251.2" cy="307.4" r=".21"/>
<circle cx="64.3" cy="323.1" r=".21"/>
<circle cx="66.4" cy="323.1" r=".21"/>
<circle cx="220.2" cy="321.2" r=".21"/>
<circle cx="222.2" cy="321.2" r=".21"/>
<circle cx="251.2" cy="321.2" r=".21"/>
</g>
<g fill="#fff" stroke="#fff" stroke-width=".27">
<path d="M543.2 159.1l30.8 4.4h-30.8z"/>
<path d="M543.2 159.1h25l5.8 4.4z"/>
<path d="M568.2 144.6h5.8l-5.8 14.5z"/>
<path d="M574 144.6v18.9l-5.8-4.4z"/>
<path d="M291.2 41.6v5.4l7-5.4zM291.2 47l7-5.4v5.4z"/>
<path d="M334.6 91v6.9h5.4zM334.6 91h5.4v6.9z"/>
<path d="M247.8 70.9v7.1h5.5zM247.8 70.9h5.5v7.1z"/>
<path d="M247.8 110.9v7.1h5.5zM247.8 110.9h5.5v7.1z"/>
<path d="M410 81.8v5.5l7-5.5zM410 87.3l7-5.5v5.5z"/>
<path d="M369.9 111.6v6.9h5.5zM369.9 111.6h5.5v6.9z"/>
<path d="M391.5 146.2v5.4l3.1-5.4zM394.6 146.2v5.4h-3.1z"/>
<path d="M105.2 167.9v5.5l7-5.5zM105.2 173.4l7-5.5v5.5z"/>
<path d="M144.2 193.8v6.9h5.4zM144.2 193.8h5.4v6.9z"/>
<path d="M207.2 165.6v5.5l7-5.5zM207.2 171.1l7-5.5v5.5z"/>
<path d="M249.6 192.8v6.9h5.4zM249.6 192.8h5.4v6.9z"/>
<path d="M77.5 232.8v5.4l6.9-5.4zM77.5 238.2l6.9-5.4v5.4z"/>
<path d="M110.7 283.6v6.9h5.4zM110.7 283.6h5.4v6.9z"/>
<path d="M155.1 232.8v5.4l7.1-5.4zM155.1 238.2l7.1-5.4v5.4z"/>
<path d="M197.5 283.6v6.9h5.5zM197.5 283.6h5.5v6.9z"/>
<path d="M233.4 232.8v5.4l6.9-5.4zM233.4 238.2l6.9-5.4v5.4z"/>
<path d="M267.3 283.6v6.9h5.4zM267.3 283.6h5.4v6.9z"/>
<path d="M197.6 345.1v5.4l7-5.4zM197.6 350.5l7-5.4v5.4z"/>
<path d="M238.8 370.4v6.9h5.4zM238.8 370.4h5.4v6.9z"/>
<path d="M156.1 370.4v6.9h5.4zM156.1 370.4h5.4v6.9z"/>
<path d="M114.7 345.1v5.4l7-5.4zM114.7 350.5l7-5.4v5.4z"/>
</g>
<path d="M543.2 159.1h25v-14.5h5.8v18.9h-30.8z" fill="none" stroke="#fff" stroke-width=".27"/>
<g fill="#000" stroke="#000" stroke-width=".27">
<path d="M65.2 6.7l.1 2.5v-2.5zM65.2 6.7l.1 2.5h-.1z"/>
<path d="M115.2 6.7l.1 2.5v-2.5zM115.2 6.7l.1 2.5h-.1z"/>
<path d="M165.2 6.7l.1 2.5v-2.5zM165.2 6.7l.1 2.5h-.1z"/>
<path d="M215.2 6.7l.1 2.5v-2.5zM215.2 6.7l.1 2.5h-.1z"/>
<path d="M265.2 6.7l.1 2.5v-2.5zM265.2 6.7l.1 2.5h-.1z"/>
<path d="M315.2 6.7l.1 2.5v-2.5zM315.2 6.7l.1 2.5h-.1z"/>
<path d="M365.1 6.7l.2 2.5v-2.5zM365.1 6.7l.2 2.5h-.2z"/>
<path d="M415.1 6.7l.2 2.5v-2.5zM415.1 6.7l.2 2.5h-.2z"/>
<path d="M465.1 6.7l.2 2.5v-2.5zM465.1 6.7l.2 2.5h-.2z"/>
<path d="M515.1 6.7l.2 2.5v-2.5zM515.1 6.7l.2 2.5h-.2z"/>
<path d="M565.1 6.7l.2 2.5v-2.5zM565.1 6.7l.2 2.5h-.2z"/>
<path d="M6.8 59.2h2.4v-.1zM6.8 59.1h2.4l-2.4 .1z"/>
<path d="M568.2 59.2h2.5v-.1zM568.2 59.1h2.5l-2.5 .1z"/>
<path d="M6.8 109.2h2.4v-.1zM6.8 109.1h2.4l-2.4 .1z"/>
<path d="M568.2 109.2h2.5v-.1zM568.2 109.1h2.5l-2.5 .1z"/>
<path d="M6.8 159.2h2.4v-.1zM6.8 159.1h2.4l-2.4 .1z"/>
<path d="M518.2 159.2h50v-.1zM518.2 159.1h50l-50 .1z"/>
<path d="M6.8 209.2h2.4v-.1zM6.8 209.1h2.4l-2.4 .1z"/>
<path d="M518.2 209.2h50v-.1zM518.2 209.1h50l-50 .1z"/>
<path d="M568.2 209.2h2.5v-.1zM568.2 209.1h2.5l-2.5 .1z"/>
<path d="M518.2 225.9h50v-.2zM518.2 225.7h50l-50 .2z"/>
<path d="M6.8 259.2h2.4v-.2zM6.8 259h2.4l-2.4 .2z"/>
<path d="M518.2 242.4v.1l50-.1zM518.2 242.5l50-.1v.1z"/>
<path d="M518.2 259v.2l50-.2zM518.2 259.2l50-.2v.2z"/>
<path d="M518.2 259v.2l50-.2zM518.2 259.2l50-.2v.2z"/>
<path d="M518.2 259v.2l50-.2zM518.2 259.2l50-.2v.2z"/>
<path d="M518.2 259v.2l50-.2zM518.2 259.2l50-.2v.2z"/>
<path d="M518.2 242.5h50v-.1zM518.2 242.4h50l-50 .1z"/>
<path d="M568.2 259.2h2.5v-.2zM568.2 259h2.5l-2.5 .2z"/>
<path d="M518.2 275.7v.2l50-.2zM518.2 275.9l50-.2v.2z"/>
<path d="M518.2 292.4v.2l50-.2zM518.2 292.6l50-.2v.2z"/>
<path d="M518.2 292.4v.2l50-.2zM518.2 292.6l50-.2v.2z"/>
<path d="M6.8 309.2h2.4v-.2zM6.8 309h2.4l-2.4 .2z"/>
<path d="M518.2 309v.2l50-.2zM518.2 309.2l50-.2v.2z"/>
<path d="M568.2 309.2h2.5v-.2zM568.2 309h2.5l-2.5 .2z"/>
<path d="M568.2 309.2h2.5v-.2zM568.2 309h2.5l-2.5 .2z"/>
<path d="M6.8 359.2h2.4v-.2zM6.8 359h2.4l-2.4 .2z"/>
<path d="M568.2 359.2h2.5v-.2zM568.2 359h2.5l-2.5 .2z"/>
<path d="M568.2 359.2h2.5v-.2zM568.2 359h2.5l-2.5 .2z"/>
<path d="M568.2 359.2h2.5v-.2zM568.2 359h2.5l-2.5 .2z"/>
<path d="M568.2 359.2h2.5v-.2zM568.2 359h2.5l-2.5 .2z"/>
<path d="M65.2 409.1l.1 2.5v-2.5zM65.2 409.1l.1 2.5h-.1z"/>
<path d="M115.2 409.1l.1 2.5v-2.5zM115.2 409.1l.1 2.5h-.1z"/>
<path d="M165.2 409.1l.1 2.5v-2.5zM165.2 409.1l.1 2.5h-.1z"/>
<path d="M215.2 409.1l.1 2.5v-2.5zM215.2 409.1l.1 2.5h-.1z"/>
<path d="M265.2 409.1l.1 2.5v-2.5zM265.2 409.1l.1 2.5h-.1z"/>
<path d="M315.2 409.1l.1 2.5v-2.5zM315.2 409.1l.1 2.5h-.1z"/>
<path d="M365.1 409.1l.2 2.5v-2.5zM365.1 409.1l.2 2.5h-.2z"/>
<path d="M415.1 409.1l.2 2.5v-2.5zM415.1 409.1l.2 2.5h-.2z"/>
<path d="M465.1 409.1l.2 2.5v-2.5zM465.1 409.1l.2 2.5h-.2z"/>
<path d="M515.1 409.1l.2 2.5v-2.5zM515.1 409.1l.2 2.5h-.2z"/>
<path d="M565.1 409.1l.2 2.5v-2.5zM565.1 409.1l.2 2.5h-.2z"/>
</g>
<text font-size="13.4" x="527.4" y="388.9">A701</text>
<g font-size="7">
<text x="85.1" y="37.1">VISTE - SCALA 1:10</text>
<text x="24.2" y="161.6">ABACO - SCALA 1:10</text>
<text x="312.5" y="201">DETTAGLIO - SCALA 1:1</text>
</g>
<text font-size="5.6" x="485.5" y="227.2">1</text>
<g font-size="5">
<text x="292" y="46.1">60</text>
<text x="252.3" y="77.1" transform="rotate(-90 252.3 77.1)">40</text>
<text x="410.7" y="86.3">60</text>
<text x="339.1" y="97.3" transform="rotate(-90 339.1 97.3)">80</text>
<text x="252.3" y="117.1" transform="rotate(-90 252.3 117.1)">40</text>
<text x="374.4" y="117.8" transform="rotate(-90 374.4 117.8)">39</text>
<text x="391.8" y="150.7">1</text>
<text x="105.9" y="172.4">60</text>
<text x="208" y="170.1">60</text>
<text x="523.4" y="186.9">VV-D_1_CUCINA</text>
<text x="148.7" y="200.1" transform="rotate(-90 148.7 200.1)">39</text>
<text x="254.1" y="199.1" transform="rotate(-90 254.1 199.1)">39</text>
<text x="78.2" y="237.2">39</text>
<text x="155.9" y="237.2">60</text>
<text x="234" y="237.2">39</text>
<text x="115.2" y="289.9" transform="rotate(-90 115.2 289.9)">80</text>
<text x="202" y="289.9" transform="rotate(-90 202 289.9)">80</text>
<text x="271.8" y="289.9" transform="rotate(-90 271.8 289.9)">80</text>
<text x="115.4" y="349.6">60</text>
<text x="198.4" y="349.6">60</text>
<text x="160.5" y="376.7" transform="rotate(-90 160.5 376.7)">39</text>
<text x="243.3" y="376.7" transform="rotate(-90 243.3 376.7)">39</text>
</g>
<text font-size="4.2" x="482.2" y="232.7">A701</text>
<text font-size="2.8" x="201" y="135.5">1</text>
<g font-size="2.5">
<text x="34.9" y="8">1</text>
<text x="89.6" y="8">2</text>
<text x="139.6" y="8">3</text>
<text x="189.5" y="8">4</text>
<text x="239.5" y="8">5</text>
<text x="289.5" y="8">6</text>
<text x="339.5" y="8">7</text>
<text x="389.5" y="8">8</text>
<text x="439.5" y="8">9</text>
<text x="488.8" y="8">10</text>
<text x="538.9" y="8">11</text>
<text x="6.5" y="35">A</text>
<text x="569.4" y="35">A</text>
<text x="6.5" y="85.1">B</text>
<text x="569.4" y="85.1">B</text>
<text x="6.4" y="135.1">C</text>
<text x="569.3" y="135.1">C</text>
<text x="519.1" y="152.1">POLITECNICO DI MILANO</text>
<text x="519.2" y="155.1">SCUOLA DEL DESIGN</text>
<text x="519.2" y="158.1">C.L. DESIGN DEGLI INTERNI</text>
<text x="519.2" y="161.9">PROGETTO:</text>
<text x="6.4" y="185">D</text>
<text x="569.3" y="185">D</text>
<text x="519.2" y="211.9">CORSO:</text>
<text x="519.3" y="216.8">STRUMENTI E METODI DEL PROGETTO</text>
<text x="519.2" y="228.6">DOCENTE:</text>
<text x="6.5" y="235">E</text>
<text x="531.9" y="235">MARCO FERRARA</text>
<text x="569.4" y="235">E</text>
<text x="519.2" y="245.2">STUDENTI:</text>
<text x="530.7" y="248.7">MICHELA GALASSINI</text>
<text x="519.2" y="261.9">OGGETTO:</text>
<text x="526.2" y="268.2">PENSILE METOD 999.185.15</text>
<text x="519.2" y="278.6">NOTE:</text>
<text x="6.6" y="285">F</text>
<text x="530.3" y="285">SCALA DETTAGLI 1:1</text>
<text x="569.4" y="285">F</text>
<text x="519.2" y="295.2">NOME FILE:</text>
<text x="536.5" y="301.7">FILENAME</text>
<text x="6.4" y="335">G</text>
<text x="569.2" y="335">G</text>
<text x="6.4" y="385">H</text>
<text x="569.3" y="385">H</text>
<text x="519.1" y="407.5">REV:</text>
<text x="519.2" y="404.6">DATA:</text>
<text x="529.2" y="407.5">REV</text>
<text x="529.2" y="404.5">23/05/2017</text>
<text x="544.2" y="407.5">FORMATO:</text>
<text x="544.2" y="404.5">SCALA:</text>
<text x="558.8" y="404.5">1:20</text>
<text x="560.7" y="407.5">A2</text>
<text x="3.8" y="409.4" transform="rotate(-90 3.8 409.4)">DIRECTORY: /USERS/MICHELAGALASSINI/DOWNLOADS/FASE 2 MICHI.DWG | PLOTTED ON: 6/20/2017 12:20:37 AM | BY USER: MICHELA GALASSINI</text>
<text x="33" y="412.5">1</text>
<text x="89.6" y="412.5">2</text>
<text x="139.6" y="412.5">3</text>
<text x="189.5" y="412.5">4</text>
<text x="239.5" y="412.5">5</text>
<text x="289.5" y="412.5">6</text>
<text x="339.5" y="412.5">7</text>
<text x="389.5" y="412.5">8</text>
<text x="439.5" y="412.5">9</text>
<text x="488.8" y="412.5">10</text>
<text x="538.9" y="412.5">11</text>
</g>
<text font-size="2.1" x="199.3" y="138.2">A701</text>
</svg>
